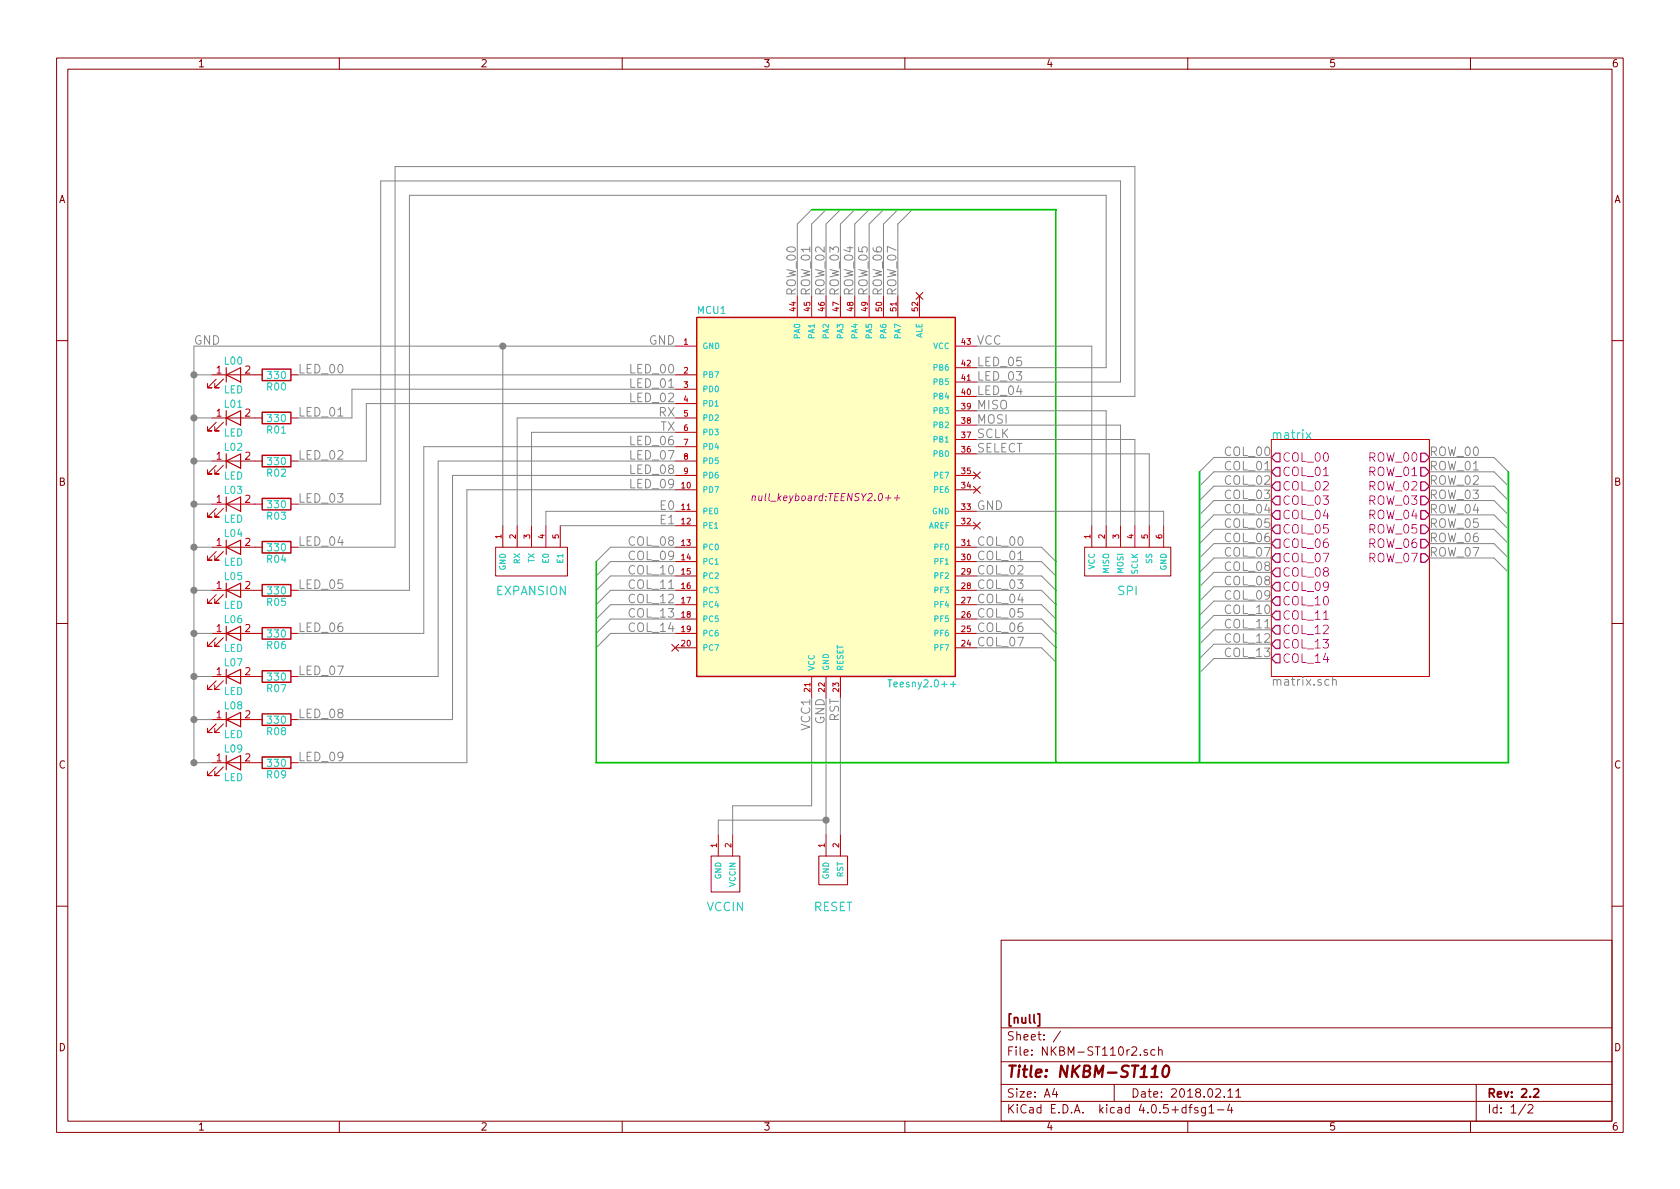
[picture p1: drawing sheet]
<svg xmlns="http://www.w3.org/2000/svg" width="297mm" height="210mm" viewBox="0 0 297 210" stroke-linecap="round" stroke-linejoin="round" font-family="sans-serif">
<g fill="none" stroke="#840000" stroke-width=".18">
<path d="M10 10.3h277v189.9h-277zM12 12.2h273v186.1h-273zM60 10.3v1.9M110 10.3v1.9M160 10.3v1.9M210 10.3v1.9M260 10.3v1.9M10 60.2h2M285 60.2h2M10 110.3h2M285 110.3h2M10 160.2h2"/>
<path d="M177 166.3h108v32h-108zM285 160.2h2M60 198.3v1.9M110 198.3v1.9M160 198.3v1.9M177 194.8h108M177 191.8h108M177 187.8h108M177 181.8h108M186.4 192.5l-.3 1h.9M186.8 193v1M187.5 182.3l-1.3 2"/>
<path d="M197 191.8v3M201.6 186.5v.1M202.8 185.7a.37 .37 0 0 0-.5 .1v.2l.5 .2 .1 .1-.2 .3-.4-.1M204.2 185.7l-.4-.1-.3 .3 .1 .6 .2 .1 .4-.1M204.9 185.7l.2-.1 .3 .1 .1 .9M204.9 185.1v1.5M210 198.3v1.9M210.2 195.8h.6M210.8 195.3l-.4 .2v1.3M211.8 195.9a.37 .37 0 0 0-.6 .1l.1 .3 .5 .1 .1 .1-.3 .3-.4-.1M213.1 195.8v1.4l-.2 .1h-.4M213.1 195.9l-.4-.1-.3 .3 .1 .6 .2 .1 .4-.1"/>
<path d="M213.8 195.8l.4-.5v1.5M213.8 196.8h.8M215.3 196.3h1.1M216.5 193.9v.1M217.1 193l.4-.5v1.5M217.1 194h.9M217.4 195.2l-.4 1.1h1M217.8 195.8v1M218.5 193l.4-.5v1.5M218.5 194h.9M260 198.3v1.9M261 191.8v6.5"/>
<path d="M269.7 195.2l-1.2 2M270.2 195.5l.2-.2h.4l.2 .5-.9 1h.9"/>
</g>
<path d="M183.5 179.3h.3v2.1h-.3M271.2 192.7l.2-.2h.4l.3 .5-1 1h1" fill="none" stroke="#840000" stroke-width=".3"/>
<path d="M203.5 190.4h1.2M203.7 189l.6-.6-.2 2M205.8 188.6a.46 .46 0 0 1 .5-.2 .46 .46 0 0 1 .4 .4 1.19 1.19 0 0 1-.8 1.6l-.2-.1a1.5 1.5 0 0 1 .1-1.7z" fill="none" stroke="#840000" stroke-width=".41"/>
<path d="M123.2 56.1h45.7v63.5h-45.7z" fill="#ffffc2" stroke="#ffffc2" stroke-width=".18"/>
<path d="M123.2 56.1h45.7v63.5h-45.7zM46.4 65.3h5v2h-5zM46.4 72.9h5v2h-5zM46.4 80.5h5v2h-5zM46.4 88.1h5v2.1h-5zM46.4 95.8h5v2h-5zM46.4 103.4h5v2h-5zM46.4 111h5v2h-5zM46.4 118.6h5v2h-5zM46.4 126.2h5v2.1h-5zM46.4 133.9h5v2h-5z" fill="none" stroke="#c20000" stroke-width=".25"/>
<g fill="none" stroke="#c20000" stroke-width=".18">
<path d="M141 52.3v3.8M143.5 52.3v3.8M146 52.3v3.8M148.6 52.3v3.8M151.1 52.3v3.8M153.7 52.3v3.8M156.2 52.3v3.8M158.7 52.3v3.8M162 51.7l1.2 1.2M162.6 52.3v3.8M163.2 51.7l-1.2 1.2M37.5 66.3h8.9"/>
<path d="M37.5 73.9h8.9M38.2 67.1l-1.5 1.5h.8h-.8v-.8M38.2 74.7l-1.5 1.5h.8h-.8v-.8M39.5 67.1l-1.5 1.5h.7h-.7v-.8M39.5 74.7l-1.5 1.5h.7h-.7v-.8M51.4 66.3h1.3M51.4 73.9h1.3M119.4 61.2h3.8M119.4 66.3h3.8M119.4 68.8h3.8M119.4 71.4h3.8M119.4 73.9h3.8"/>
<path d="M119.4 76.4h3.8M119.4 79h3.8M168.9 61.2h3.8M168.9 70.1h3.8M168.9 67.6h3.8M168.9 65h3.8M168.9 77.7h3.8M168.9 75.2h3.8M168.9 72.6h3.8M224.8 77.7h27.9v41.9h-27.9zM37.5 81.5h8.9M37.5 96.8h8.9"/>
<path d="M37.5 89.1h8.9M38.2 82.3l-1.5 1.5h.8h-.8v-.7M38.2 89.9l-1.5 1.5h.8h-.8v-.7M38.2 97.5l-1.5 1.6h.8h-.8v-.8M39.5 82.3l-1.5 1.5h.7h-.7v-.7M39.5 89.9l-1.5 1.5h.7h-.7v-.7M39.5 97.5l-1.5 1.6h.7h-.7v-.8M51.4 81.5h1.3M51.4 96.8h1.3M51.4 89.1h1.3M87.6 96.8h12.7v5h-12.7zM88.9 93v3.8"/>
<path d="M91.4 93v3.8M94 93v3.8M96.5 93v3.8M99.1 93v3.8M119.4 81.5h3.8M119.4 84.1h3.8M119.4 86.6h3.8M119.4 99.3h3.8M119.4 90.4h3.8M119.4 96.8h3.8M119.4 93h3.8M168.9 84.1h3.8"/>
<path d="M168.9 86.6h3.8M168.9 99.3h3.8M168.9 90.4h3.8M168.9 96.8h3.8M168.9 93h3.8M168.9 80.3h3.8M172.1 92.3l1.2 1.3M172.1 83.5l1.2 1.2M172.1 86l1.2 1.2M173.3 92.3l-1.2 1.3M173.3 83.5l-1.2 1.2M173.3 86l-1.2 1.2"/>
<path d="M191.8 96.8h15.2v5h-15.2zM193 93v3.8M195.6 93v3.8M198.1 93v3.8M200.7 93v3.8M203.2 93v3.8M205.7 93v3.8M37.5 112h8.9M37.5 104.4h8.9M37.5 119.6h8.9M38.2 105.2l-1.5 1.5h.8h-.8v-.8M38.2 112.8l-1.5 1.5h.8h-.8v-.8"/>
<path d="M39.5 105.2l-1.5 1.5h.7h-.7v-.8M39.5 112.8l-1.5 1.5h.7h-.7v-.8M51.4 112h1.3M51.4 104.4h1.3M51.4 119.6h1.3M118.8 113.9l1.2 1.3M119.4 114.5h3.8M119.4 101.8h3.8M119.4 112h3.8M119.4 104.4h3.8M119.4 109.5h3.8M119.4 106.9h3.8"/>
<path d="M120 113.9l-1.2 1.3M143.5 119.6v3.8M146 119.6v3.8M148.6 119.6v3.8M168.9 114.5h3.8M168.9 101.8h3.8M168.9 112h3.8M168.9 104.4h3.8M168.9 109.5h3.8M168.9 106.9h3.8M37.5 127.2h8.9M37.5 134.9h8.9"/>
<path d="M38.2 120.4l-1.5 1.5h.8h-.8v-.7M38.2 128l-1.5 1.5h.8h-.8v-.7M38.2 135.6l-1.5 1.6h.8h-.8v-.8M39.5 120.4l-1.5 1.5h.7h-.7v-.7M39.5 128l-1.5 1.5h.7h-.7v-.7M39.5 135.6l-1.5 1.6h.7h-.7v-.8M51.4 127.2h1.3M51.4 134.9h1.3M125.7 151.4h5.1v6.3h-5.1zM127 147.6v3.8M129.5 147.6v3.8M144.8 151.4h5.1v5.1h-5.1z"/>
<path d="M146 147.6v3.8M148.6 147.6v3.8"/>
</g>
<path d="M231 76.5l.7 1M231.7 76.5l-.7 1M157 120.2h.7M168 121h1" fill="none" stroke="#00c2c2" stroke-width=".18"/>
<path d="M133 87.8l.2-.1 .3 .1v.7M133.1 87.7l-.2 .8M158.1 88.1h1M158.7 87.6l-.2 .9" fill="none" stroke="#c200c2" stroke-width=".18"/>
<g fill="none" stroke="#c200c2" stroke-width=".25">
<path d="M225.6 80.1h.7v1.6h-.7l-.8-.8zM225.6 82.7h.7v1.5h-.7l-.8-.8zM225.6 85.2h.7v1.5h-.7l-.8-.7zM225.6 87.8h.7v1.5h-.7l-.8-.8zM225.6 90.3h.7v1.5h-.7l-.8-.7zM225.6 92.8h.7v1.6h-.7l-.8-.8zM225.6 95.4h.7v1.5h-.7l-.8-.8zM225.6 97.9h.7v1.5h-.7l-.8-.7zM251.2 80.1h.8l.7 .8-.7 .8h-.8zM251.2 82.7h.8l.7 .7-.7 .8h-.8zM251.2 85.2h.8l.7 .8-.7 .7h-.8zM251.2 90.3h.8l.7 .8-.7 .7h-.8z"/>
<path d="M251.2 92.8h.8l.7 .8-.7 .8h-.8zM251.2 95.4h.8l.7 .7-.7 .8h-.8zM251.2 97.9h.8l.7 .8-.7 .7h-.8zM251.2 87.8h.8l.7 .7-.7 .8h-.8zM225.6 100.5h.7v1.5h-.7l-.8-.8zM225.6 103h.7v1.5h-.7l-.8-.7zM225.6 105.5h.7v1.6h-.7l-.8-.8zM225.6 108.1h.7v1.5h-.7l-.8-.8zM225.6 110.6h.7v1.5h-.7l-.8-.7zM225.6 113.2h.7v1.5h-.7l-.8-.8zM225.6 115.7h.7v1.5h-.7l-.8-.7z"/>
</g>
<g fill="none" stroke="#848484" stroke-width=".18">
<path d="M143.5 37.1l-2.5 2.5v12.7M146 37.1l-2.5 2.5v12.7M148.6 37.1l-2.6 2.5v12.7M151.1 37.1l-2.5 2.5v12.7M153.7 37.1l-2.6 2.5v12.7M156.2 37.1l-2.5 2.5v12.7M158.7 37.1l-2.5 2.5v12.7M161.3 37.1l-2.6 2.5v12.7M34.3 66.3h3.2M34.3 73.9h3.2M52.7 66.3h66.7M88.9 61.2v31.8"/>
<path d="M119.4 79h-44.5v33h-22.2M119.4 61.2h-85.1v73.7h3.2M119.4 76.4h-25.4v16.6M119.4 68.8h-57.2v5.1h-9.5M119.4 73.9h-28v19.1M119.4 71.4h-54.6v10.1h-12.1M172.7 70.1h28v-40.6h-130.9v67.3h-17.1M172.7 65h22.9v-30.5h-123.2v69.9h-19.7M172.7 67.6h25.4v-35.6h-130.8v57.1h-14.6M172.7 77.7h28v15.3M172.7 75.2h25.4v17.8M172.7 72.6h22.9v20.4"/>
<path d="M172.7 61.2h20.3v31.8M34.3 96.8h3.2M34.3 89.1h3.2M34.3 81.5h3.2M99.1 93h20.3M119.4 96.8h-11.5l-2.5 2.5M119.4 99.3h-11.5l-2.5 2.5M119.4 90.4h-22.9v2.6M119.4 86.6h-36.9v48.3h-29.8M119.4 84.1h-39.4v43.1h-27.3M119.4 81.5h-41.9v38.1h-24.8M172.7 96.8h11.4l2.6 2.5"/>
<path d="M172.7 99.3h11.4l2.6 2.5M172.7 90.4h33v2.6M172.7 80.3h30.5v12.7M224.8 80.9h-10.2l-2.5 2.5M224.8 83.4h-10.2l-2.5 2.6M224.8 86h-10.2l-2.5 2.5M224.8 88.5h-10.2l-2.5 2.6M224.8 91.1h-10.2l-2.5 2.5M224.8 93.6h-10.2l-2.5 2.5M224.8 96.1h-10.2l-2.5 2.6M224.8 98.7h-10.2l-2.5 2.5M252.7 83.4h11.5l2.5 2.6"/>
<path d="M252.7 80.9h11.5l2.5 2.5M252.7 86h11.5l2.5 2.5M252.7 88.5h11.5l2.5 2.6M252.7 91.1h11.5l2.5 2.5M252.7 93.6h11.5l2.5 2.5M252.7 96.1h11.5l2.5 2.6M252.7 98.7h11.5l2.5 2.5M34.3 104.4h3.2M34.3 112h3.2M34.3 119.6h3.2M119.4 101.8h-11.5l-2.5 2.6M119.4 104.4h-11.5l-2.5 2.5"/>
<path d="M119.4 106.9h-11.5l-2.5 2.6M119.4 109.5h-11.5l-2.5 2.5M119.4 112h-11.5l-2.5 2.5M172.7 101.8h11.4l2.6 2.6M172.7 104.4h11.4l2.6 2.5M172.7 106.9h11.4l2.6 2.6M172.7 109.5h11.4l2.6 2.5M172.7 112h11.4l2.6 2.5M172.7 114.5h11.4l2.6 2.6M224.8 101.2h-10.2l-2.5 2.6M224.8 103.8h-10.2l-2.5 2.5M224.8 106.3h-10.2l-2.5 2.5"/>
<path d="M224.8 108.8h-10.2l-2.5 2.6M224.8 111.4h-10.2l-2.5 2.5M224.8 113.9h-10.2l-2.5 2.6M224.8 116.5h-10.2l-2.5 2.5M235.6 119.7v1.5M34.3 127.2h3.2M143.5 123.4v19.1h-14v5.1M146 123.4v24.2M148.6 123.4v24.2M235.6 120.3l.1-.1a.36 .36 0 0 1 .6 .2v.8M146 145h-19v2.6"/>
</g>
<g fill="none" stroke="#c20000" stroke-width=".2">
<path d="M40 66.3l2.5-1.3v2.6zM40 73.9l2.5-1.3v2.6zM40 65v2.6M40 72.6v2.6M40 81.5l2.5-1.2v2.5zM40 89.1l2.5-1.2v2.5zM40 96.8l2.5-1.3v2.5zM40 80.3v2.5M40 87.9v2.5M40 95.5v2.5M40 104.4l2.5-1.3v2.6zM40 112l2.5-1.3v2.6z"/>
<path d="M40 119.6l2.5-1.2v2.5zM40 103.1v2.6M40 110.7v2.6M40 118.4v2.5M40 127.2l2.5-1.2v2.5zM40 134.9l2.5-1.3v2.5zM40 126v2.5M40 133.6v2.5"/>
</g>
<path d="M143.5 37.1h43.2v97.8M212.1 83.4v51.5M266.7 83.4v51.5h-161.3v-35.6" fill="none" stroke="#00c200" stroke-width=".3"/>
<g fill="#848484" stroke="#848484" stroke-width=".25">
<circle cx="34.3" cy="127.2" r=".51"/>
<circle cx="34.3" cy="119.6" r=".51"/>
<circle cx="34.3" cy="112" r=".51"/>
<circle cx="34.3" cy="104.4" r=".51"/>
<circle cx="34.3" cy="96.8" r=".51"/>
<circle cx="34.3" cy="89.1" r=".51"/>
<circle cx="34.3" cy="81.5" r=".51"/>
<circle cx="34.3" cy="73.9" r=".51"/>
<circle cx="34.3" cy="134.9" r=".51"/>
<circle cx="146.1" cy="145" r=".51"/>
<circle cx="88.9" cy="61.2" r=".51"/>
<circle cx="34.3" cy="66.3" r=".51"/>
</g>
<text font-size="2.8" fill="#840000" x="178" y="190.5">Title: NKBM-ST110</text>
<g font-size="2.1" fill="#848484">
<text x="140.7" y="52.3" transform="rotate(-90 140.7 52.3)">ROW_00</text>
<text x="143.3" y="52.3" transform="rotate(-90 143.3 52.3)">ROW_01</text>
<text x="145.8" y="52.3" transform="rotate(-90 145.8 52.3)">ROW_02</text>
<text x="148.3" y="52.3" transform="rotate(-90 148.3 52.3)">ROW_03</text>
<text x="150.9" y="52.3" transform="rotate(-90 150.9 52.3)">ROW_04</text>
<text x="153.4" y="52.3" transform="rotate(-90 153.4 52.3)">ROW_05</text>
<text x="156" y="52.3" transform="rotate(-90 156 52.3)">ROW_06</text>
<text x="158.5" y="52.3" transform="rotate(-90 158.5 52.3)">ROW_07</text>
<text x="34.3" y="61">GND</text>
<text x="114.7" y="61">GND</text>
<text x="172.7" y="61">VCC</text>
<text x="172.7" y="64.8">LED_05</text>
<text x="52.7" y="66">LED_00</text>
<text x="111.6" y="66">LED_00</text>
<text x="111.6" y="71.1">LED_02</text>
<text x="111.6" y="68.6">LED_01</text>
<text x="172.7" y="67.3">LED_03</text>
<text x="172.7" y="69.8">LED_04</text>
<text x="52.7" y="73.7">LED_01</text>
<text x="116.4" y="73.7">RX</text>
<text x="116.7" y="76.2">TX</text>
<text x="172.7" y="72.4">MISO</text>
<text x="172.7" y="74.9">MOSI</text>
<text x="172.7" y="77.5">SCLK</text>
<text x="52.7" y="81.3">LED_02</text>
<text x="111.6" y="83.8">LED_08</text>
<text x="111.6" y="78.7">LED_06</text>
<text x="111.6" y="81.3">LED_07</text>
<text x="172.7" y="80">SELECT</text>
<text x="216.8" y="80.6">COL_00</text>
<text x="216.8" y="83.2">COL_01</text>
<text x="252.7" y="80.6">ROW_00</text>
<text x="252.7" y="83.2">ROW_01</text>
<text x="52.7" y="88.9">LED_03</text>
<text x="111.6" y="86.4">LED_09</text>
<text x="216.8" y="85.7">COL_02</text>
<text x="216.8" y="88.3">COL_03</text>
<text x="252.7" y="85.7">ROW_02</text>
<text x="252.7" y="88.3">ROW_03</text>
<text x="116.8" y="92.7">E1</text>
<text x="116.8" y="90.2">E0</text>
<text x="172.7" y="90.2">GND</text>
<text x="216.8" y="90.8">COL_04</text>
<text x="216.8" y="93.3">COL_05</text>
<text x="216.8" y="95.9">COL_06</text>
<text x="252.7" y="90.8">ROW_04</text>
<text x="252.7" y="93.3">ROW_05</text>
<text x="252.7" y="95.9">ROW_06</text>
<text x="52.7" y="96.5">LED_04</text>
<text x="111.4" y="96.5">COL_08</text>
<text x="111.4" y="99.1">COL_09</text>
<text x="111.4" y="101.6">COL_10</text>
<text x="172.7" y="99.1">COL_01</text>
<text x="172.7" y="101.6">COL_02</text>
<text x="172.7" y="96.5">COL_00</text>
<text x="216.8" y="101">COL_08</text>
<text x="216.8" y="98.4">COL_07</text>
<text x="252.7" y="98.4">ROW_07</text>
<text x="52.7" y="104.1">LED_05</text>
<text x="111.4" y="104.1">COL_11</text>
<text x="111.4" y="106.7">COL_12</text>
<text x="172.7" y="104.1">COL_03</text>
<text x="172.7" y="106.7">COL_04</text>
<text x="216.8" y="103.5">COL_08</text>
<text x="216.8" y="106">COL_09</text>
<text x="52.7" y="111.8">LED_06</text>
<text x="111.4" y="109.2">COL_13</text>
<text x="111.4" y="111.8">COL_14</text>
<text x="172.7" y="109.2">COL_05</text>
<text x="172.7" y="111.8">COL_06</text>
<text x="216.8" y="108.6">COL_10</text>
<text x="216.8" y="111.1">COL_11</text>
<text x="216.8" y="113.7">COL_12</text>
<text x="52.7" y="119.4">LED_07</text>
<text x="172.7" y="114.3">COL_07</text>
<text x="216.8" y="116.2">COL_13</text>
<text x="224.8" y="121.3">matrix.sch</text>
<text x="52.7" y="127">LED_08</text>
<text x="143.3" y="129.1" transform="rotate(-90 143.3 129.1)">VCC1</text>
<text x="145.8" y="128.2" transform="rotate(-90 145.8 128.2)">GND</text>
<text x="148.3" y="127.7" transform="rotate(-90 148.3 127.7)">RST</text>
<text x="52.7" y="134.6">LED_09</text>
</g>
<g font-size="2.1" fill="#00c2c2">
<text x="224.8" y="77.6">matrix</text>
<text x="87.7" y="105.3">EXPANSION</text>
<text x="197.7" y="105.3">SPI</text>
<text x="125" y="161.1">VCCIN</text>
<text x="143.8" y="161.1">RESET</text>
</g>
<g font-size="2.1" fill="#c200c2">
<text x="226.7" y="81.7">COL_00</text>
<text x="242.1" y="81.7">ROW_00</text>
<text x="226.7" y="84.2">COL_01</text>
<text x="226.7" y="86.7">COL_02</text>
<text x="226.7" y="89.3">COL_03</text>
<text x="242.1" y="84.2">ROW_01</text>
<text x="242.1" y="86.7">ROW_02</text>
<text x="242.1" y="89.3">ROW_03</text>
<text x="226.7" y="91.8">COL_04</text>
<text x="226.7" y="94.4">COL_05</text>
<text x="242.1" y="91.8">ROW_04</text>
<text x="242.1" y="94.4">ROW_05</text>
<text x="226.7" y="96.9">COL_06</text>
<text x="226.7" y="99.4">COL_07</text>
<text x="226.7" y="102">COL_08</text>
<text x="242.1" y="96.9">ROW_06</text>
<text x="242.1" y="99.4">ROW_07</text>
<text x="226.7" y="104.5">COL_09</text>
<text x="226.7" y="107.1">COL_10</text>
<text x="226.7" y="109.6">COL_11</text>
<text x="226.7" y="112.1">COL_12</text>
<text x="226.7" y="114.7">COL_13</text>
<text x="226.7" y="117.2">COL_14</text>
</g>
<g font-size="2.1" fill="#840000">
<text x="178" y="184">Sheet: /</text>
<text x="178" y="181">[null]</text>
<text x="178" y="186.7">File: NKBM-ST110r2.sch</text>
<text x="178" y="196.9">KiCad E.D.A. kicad 4.0.5+dfsg1-4</text>
<text x="178" y="194.1">Size: A4</text>
<text x="200" y="194.1">Date: 2018.02.11</text>
<text x="263" y="194.1">Rev: 2.2</text>
<text x="263" y="196.9">Id: 1/2</text>
</g>
<g font-size="1.8" fill="#840000">
<text x="35" y="11.9">1</text>
<text x="85" y="11.9">2</text>
<text x="135" y="11.9">3</text>
<text x="185" y="11.9">4</text>
<text x="235" y="11.9">5</text>
<text x="285" y="11.9">6</text>
<text x="10.4" y="35.9">A</text>
<text x="285.4" y="35.9">A</text>
<text x="10.4" y="85.9">B</text>
<text x="285.4" y="85.9">B</text>
<text x="10.4" y="135.9">C</text>
<text x="285.4" y="135.9">C</text>
<text x="10.4" y="185.9">D</text>
<text x="285.4" y="185.9">D</text>
<text x="35" y="199.9">1</text>
<text x="85" y="199.9">2</text>
<text x="135" y="199.9">3</text>
<text x="185" y="199.9">4</text>
<text x="235" y="199.9">5</text>
<text x="285" y="199.9">6</text>
</g>
<g font-size="1.8" fill="#00c2c2">
<text x="123.3" y="55.5">MCU1</text>
<text x="39.8" y="64.5">L00</text>
<text x="39.5" y="69.5">LED</text>
<text x="47.3" y="69">R00</text>
<text x="47.4" y="67">330</text>
<text x="39.5" y="77.2">LED</text>
<text x="39.8" y="72.1">L01</text>
<text x="47.3" y="76.7">R01</text>
<text x="47.4" y="74.6">330</text>
<text x="39.8" y="79.7">L02</text>
<text x="47.4" y="82.2">330</text>
<text x="39.5" y="84.8">LED</text>
<text x="39.8" y="87.3">L03</text>
<text x="47.3" y="84.3">R02</text>
<text x="47.4" y="89.9">330</text>
<text x="39.5" y="92.4">LED</text>
<text x="39.8" y="94.9">L04</text>
<text x="47.3" y="91.9">R03</text>
<text x="39.5" y="100">LED</text>
<text x="47.3" y="99.5">R04</text>
<text x="47.4" y="97.5">330</text>
<text x="39.5" y="107.6">LED</text>
<text x="39.8" y="102.6">L05</text>
<text x="47.3" y="107.1">R05</text>
<text x="47.4" y="105.1">330</text>
<text x="39.8" y="110.2">L06</text>
<text x="47.4" y="112.7">330</text>
<text x="39.5" y="115.3">LED</text>
<text x="39.8" y="117.8">L07</text>
<text x="47.3" y="114.8">R06</text>
<text x="39.5" y="122.9">LED</text>
<text x="39.8" y="125.4">L08</text>
<text x="47.3" y="122.4">R07</text>
<text x="47.4" y="120.3">330</text>
<text x="157.8" y="121.5">Teesny2.0++</text>
<text x="39.5" y="130.5">LED</text>
<text x="47.3" y="130">R08</text>
<text x="47.4" y="128">330</text>
<text x="39.8" y="133">L09</text>
<text x="47.3" y="137.6">R09</text>
<text x="47.4" y="135.6">330</text>
<text x="39.5" y="138.1">LED</text>
</g>
<g font-size="1.8" fill="#c20000">
<text x="38.3" y="66">1</text>
<text x="43.3" y="66">2</text>
<text x="38.3" y="73.7">1</text>
<text x="43.3" y="73.7">2</text>
<text x="38.3" y="81.3">1</text>
<text x="43.3" y="81.3">2</text>
<text x="38.3" y="88.9">1</text>
<text x="43.3" y="88.9">2</text>
<text x="38.3" y="96.5">1</text>
<text x="43.3" y="96.5">2</text>
<text x="38.3" y="104.1">1</text>
<text x="43.3" y="104.1">2</text>
<text x="38.3" y="111.8">1</text>
<text x="43.3" y="111.8">2</text>
<text x="38.3" y="119.4">1</text>
<text x="43.3" y="119.4">2</text>
<text x="38.3" y="127">1</text>
<text x="43.3" y="127">2</text>
<text x="38.3" y="134.6">1</text>
<text x="43.3" y="134.6">2</text>
</g>
<text font-size="1.8" fill="#c200c2" x="134" y="88.6">null_keyboard:TEENSY2.0++</text>
<g font-size="1.4" fill="#c20000">
<text x="140.7" y="55" transform="rotate(-90 140.7 55)">44</text>
<text x="143.3" y="55" transform="rotate(-90 143.3 55)">45</text>
<text x="145.8" y="55" transform="rotate(-90 145.8 55)">46</text>
<text x="148.3" y="55" transform="rotate(-90 148.3 55)">47</text>
<text x="150.9" y="55" transform="rotate(-90 150.9 55)">48</text>
<text x="153.4" y="55" transform="rotate(-90 153.4 55)">49</text>
<text x="156" y="55" transform="rotate(-90 156 55)">50</text>
<text x="158.5" y="55" transform="rotate(-90 158.5 55)">51</text>
<text x="162.3" y="55" transform="rotate(-90 162.3 55)">52</text>
<text x="120.9" y="61">1</text>
<text x="170" y="64.8">42</text>
<text x="170" y="61">43</text>
<text x="120.9" y="66">2</text>
<text x="120.9" y="68.6">3</text>
<text x="120.9" y="71.1">4</text>
<text x="170" y="69.8">40</text>
<text x="170" y="67.3">41</text>
<text x="120.9" y="73.7">5</text>
<text x="120.9" y="76.2">6</text>
<text x="170" y="77.5">37</text>
<text x="170" y="74.9">38</text>
<text x="170" y="72.4">39</text>
<text x="120.9" y="78.7">7</text>
<text x="120.9" y="81.3">8</text>
<text x="120.9" y="83.8">9</text>
<text x="170" y="83.8">35</text>
<text x="170" y="80">36</text>
<text x="120.5" y="86.4">10</text>
<text x="170" y="86.4">34</text>
<text x="88.6" y="95.2" transform="rotate(-90 88.6 95.2)">1</text>
<text x="91.2" y="95.2" transform="rotate(-90 91.2 95.2)">2</text>
<text x="93.7" y="95.2" transform="rotate(-90 93.7 95.2)">3</text>
<text x="96.3" y="95.2" transform="rotate(-90 96.3 95.2)">4</text>
<text x="98.8" y="95.2" transform="rotate(-90 98.8 95.2)">5</text>
<text x="120.5" y="90.2">11</text>
<text x="120.5" y="92.7">12</text>
<text x="170" y="92.7">32</text>
<text x="170" y="90.2">33</text>
<text x="192.8" y="95.2" transform="rotate(-90 192.8 95.2)">1</text>
<text x="195.3" y="95.2" transform="rotate(-90 195.3 95.2)">2</text>
<text x="197.9" y="95.2" transform="rotate(-90 197.9 95.2)">3</text>
<text x="200.4" y="95.2" transform="rotate(-90 200.4 95.2)">4</text>
<text x="202.9" y="95.2" transform="rotate(-90 202.9 95.2)">5</text>
<text x="205.5" y="95.2" transform="rotate(-90 205.5 95.2)">6</text>
<text x="120.5" y="96.5">13</text>
<text x="120.5" y="99.1">14</text>
<text x="120.5" y="101.6">15</text>
<text x="170" y="99.1">30</text>
<text x="170" y="96.5">31</text>
<text x="170" y="101.6">29</text>
<text x="120.5" y="104.1">16</text>
<text x="120.5" y="106.7">17</text>
<text x="170" y="106.7">27</text>
<text x="170" y="104.1">28</text>
<text x="120.5" y="109.2">18</text>
<text x="120.5" y="111.8">19</text>
<text x="170" y="111.8">25</text>
<text x="170" y="109.2">26</text>
<text x="120.5" y="114.3">20</text>
<text x="170" y="114.3">24</text>
<text x="143.3" y="122.3" transform="rotate(-90 143.3 122.3)">21</text>
<text x="145.8" y="122.3" transform="rotate(-90 145.8 122.3)">22</text>
<text x="148.3" y="122.3" transform="rotate(-90 148.3 122.3)">23</text>
<text x="126.7" y="149.9" transform="rotate(-90 126.7 149.9)">1</text>
<text x="129.3" y="149.9" transform="rotate(-90 129.3 149.9)">2</text>
<text x="145.8" y="149.9" transform="rotate(-90 145.8 149.9)">1</text>
<text x="148.3" y="149.9" transform="rotate(-90 148.3 149.9)">2</text>
</g>
<g font-size="1.4" fill="#00c2c2">
<text x="141.5" y="59.9" transform="rotate(-90 141.5 59.9)">PA0</text>
<text x="144" y="59.9" transform="rotate(-90 144 59.9)">PA1</text>
<text x="146.6" y="59.9" transform="rotate(-90 146.6 59.9)">PA2</text>
<text x="149.1" y="59.9" transform="rotate(-90 149.1 59.9)">PA3</text>
<text x="151.6" y="59.9" transform="rotate(-90 151.6 59.9)">PA4</text>
<text x="154.2" y="59.9" transform="rotate(-90 154.2 59.9)">PA5</text>
<text x="156.7" y="59.9" transform="rotate(-90 156.7 59.9)">PA6</text>
<text x="159.3" y="59.9" transform="rotate(-90 159.3 59.9)">PA7</text>
<text x="163.1" y="60" transform="rotate(-90 163.1 60)">ALE</text>
<text x="124.2" y="61.7">GND</text>
<text x="164.9" y="61.7">VCC</text>
<text x="165.2" y="65.5">PB6</text>
<text x="124.2" y="66.8">PB7</text>
<text x="124.2" y="69.3">PD0</text>
<text x="124.2" y="71.9">PD1</text>
<text x="165.2" y="70.6">PB4</text>
<text x="165.2" y="68.1">PB5</text>
<text x="124.2" y="74.4">PD2</text>
<text x="124.2" y="77">PD3</text>
<text x="165.2" y="75.7">PB2</text>
<text x="165.2" y="73.1">PB3</text>
<text x="124.2" y="79.5">PD4</text>
<text x="124.2" y="82">PD5</text>
<text x="165.2" y="80.8">PB0</text>
<text x="165.2" y="78.2">PB1</text>
<text x="124.2" y="84.6">PD6</text>
<text x="124.2" y="87.1">PD7</text>
<text x="165.2" y="87.1">PE6</text>
<text x="165.2" y="84.6">PE7</text>
<text x="124.2" y="90.9">PE0</text>
<text x="124.2" y="93.5">PE1</text>
<text x="164" y="93.5">AREF</text>
<text x="164.7" y="90.9">GND</text>
<text x="89.4" y="100.9" transform="rotate(-90 89.4 100.9)">GND</text>
<text x="91.9" y="99.7" transform="rotate(-90 91.9 99.7)">RX</text>
<text x="94.5" y="99.6" transform="rotate(-90 94.5 99.6)">TX</text>
<text x="97" y="99.5" transform="rotate(-90 97 99.5)">E0</text>
<text x="99.6" y="99.5" transform="rotate(-90 99.6 99.5)">E1</text>
<text x="124.2" y="97.3">PC0</text>
<text x="124.2" y="99.8">PC1</text>
<text x="165.3" y="99.8">PF1</text>
<text x="165.3" y="97.3">PF0</text>
<text x="193.5" y="100.8" transform="rotate(-90 193.5 100.8)">VCC</text>
<text x="196.1" y="101.4" transform="rotate(-90 196.1 101.4)">MISO</text>
<text x="198.6" y="101.4" transform="rotate(-90 198.6 101.4)">MOSI</text>
<text x="201.2" y="101.6" transform="rotate(-90 201.2 101.6)">SCLK</text>
<text x="203.7" y="99.7" transform="rotate(-90 203.7 99.7)">SS</text>
<text x="206.2" y="100.9" transform="rotate(-90 206.2 100.9)">GND</text>
<text x="124.2" y="102.4">PC2</text>
<text x="124.2" y="104.9">PC3</text>
<text x="124.2" y="107.4">PC4</text>
<text x="165.3" y="107.4">PF4</text>
<text x="165.3" y="104.9">PF3</text>
<text x="165.3" y="102.4">PF2</text>
<text x="124.2" y="110">PC5</text>
<text x="124.2" y="112.5">PC6</text>
<text x="165.3" y="112.5">PF6</text>
<text x="165.3" y="110">PF5</text>
<text x="124.2" y="115.1">PC7</text>
<text x="144" y="118.6" transform="rotate(-90 144 118.6)">VCC</text>
<text x="146.6" y="118.6" transform="rotate(-90 146.6 118.6)">GND</text>
<text x="149.1" y="118.6" transform="rotate(-90 149.1 118.6)">RESET</text>
<text x="165.3" y="115.1">PF7</text>
<text x="127.5" y="155.5" transform="rotate(-90 127.5 155.5)">GND</text>
<text x="146.6" y="155.5" transform="rotate(-90 146.6 155.5)">GND</text>
<text x="149.1" y="155.2" transform="rotate(-90 149.1 155.2)">RST</text>
<text x="130" y="156.8" transform="rotate(-90 130 156.8)">VCCIN</text>
</g>
</svg>
